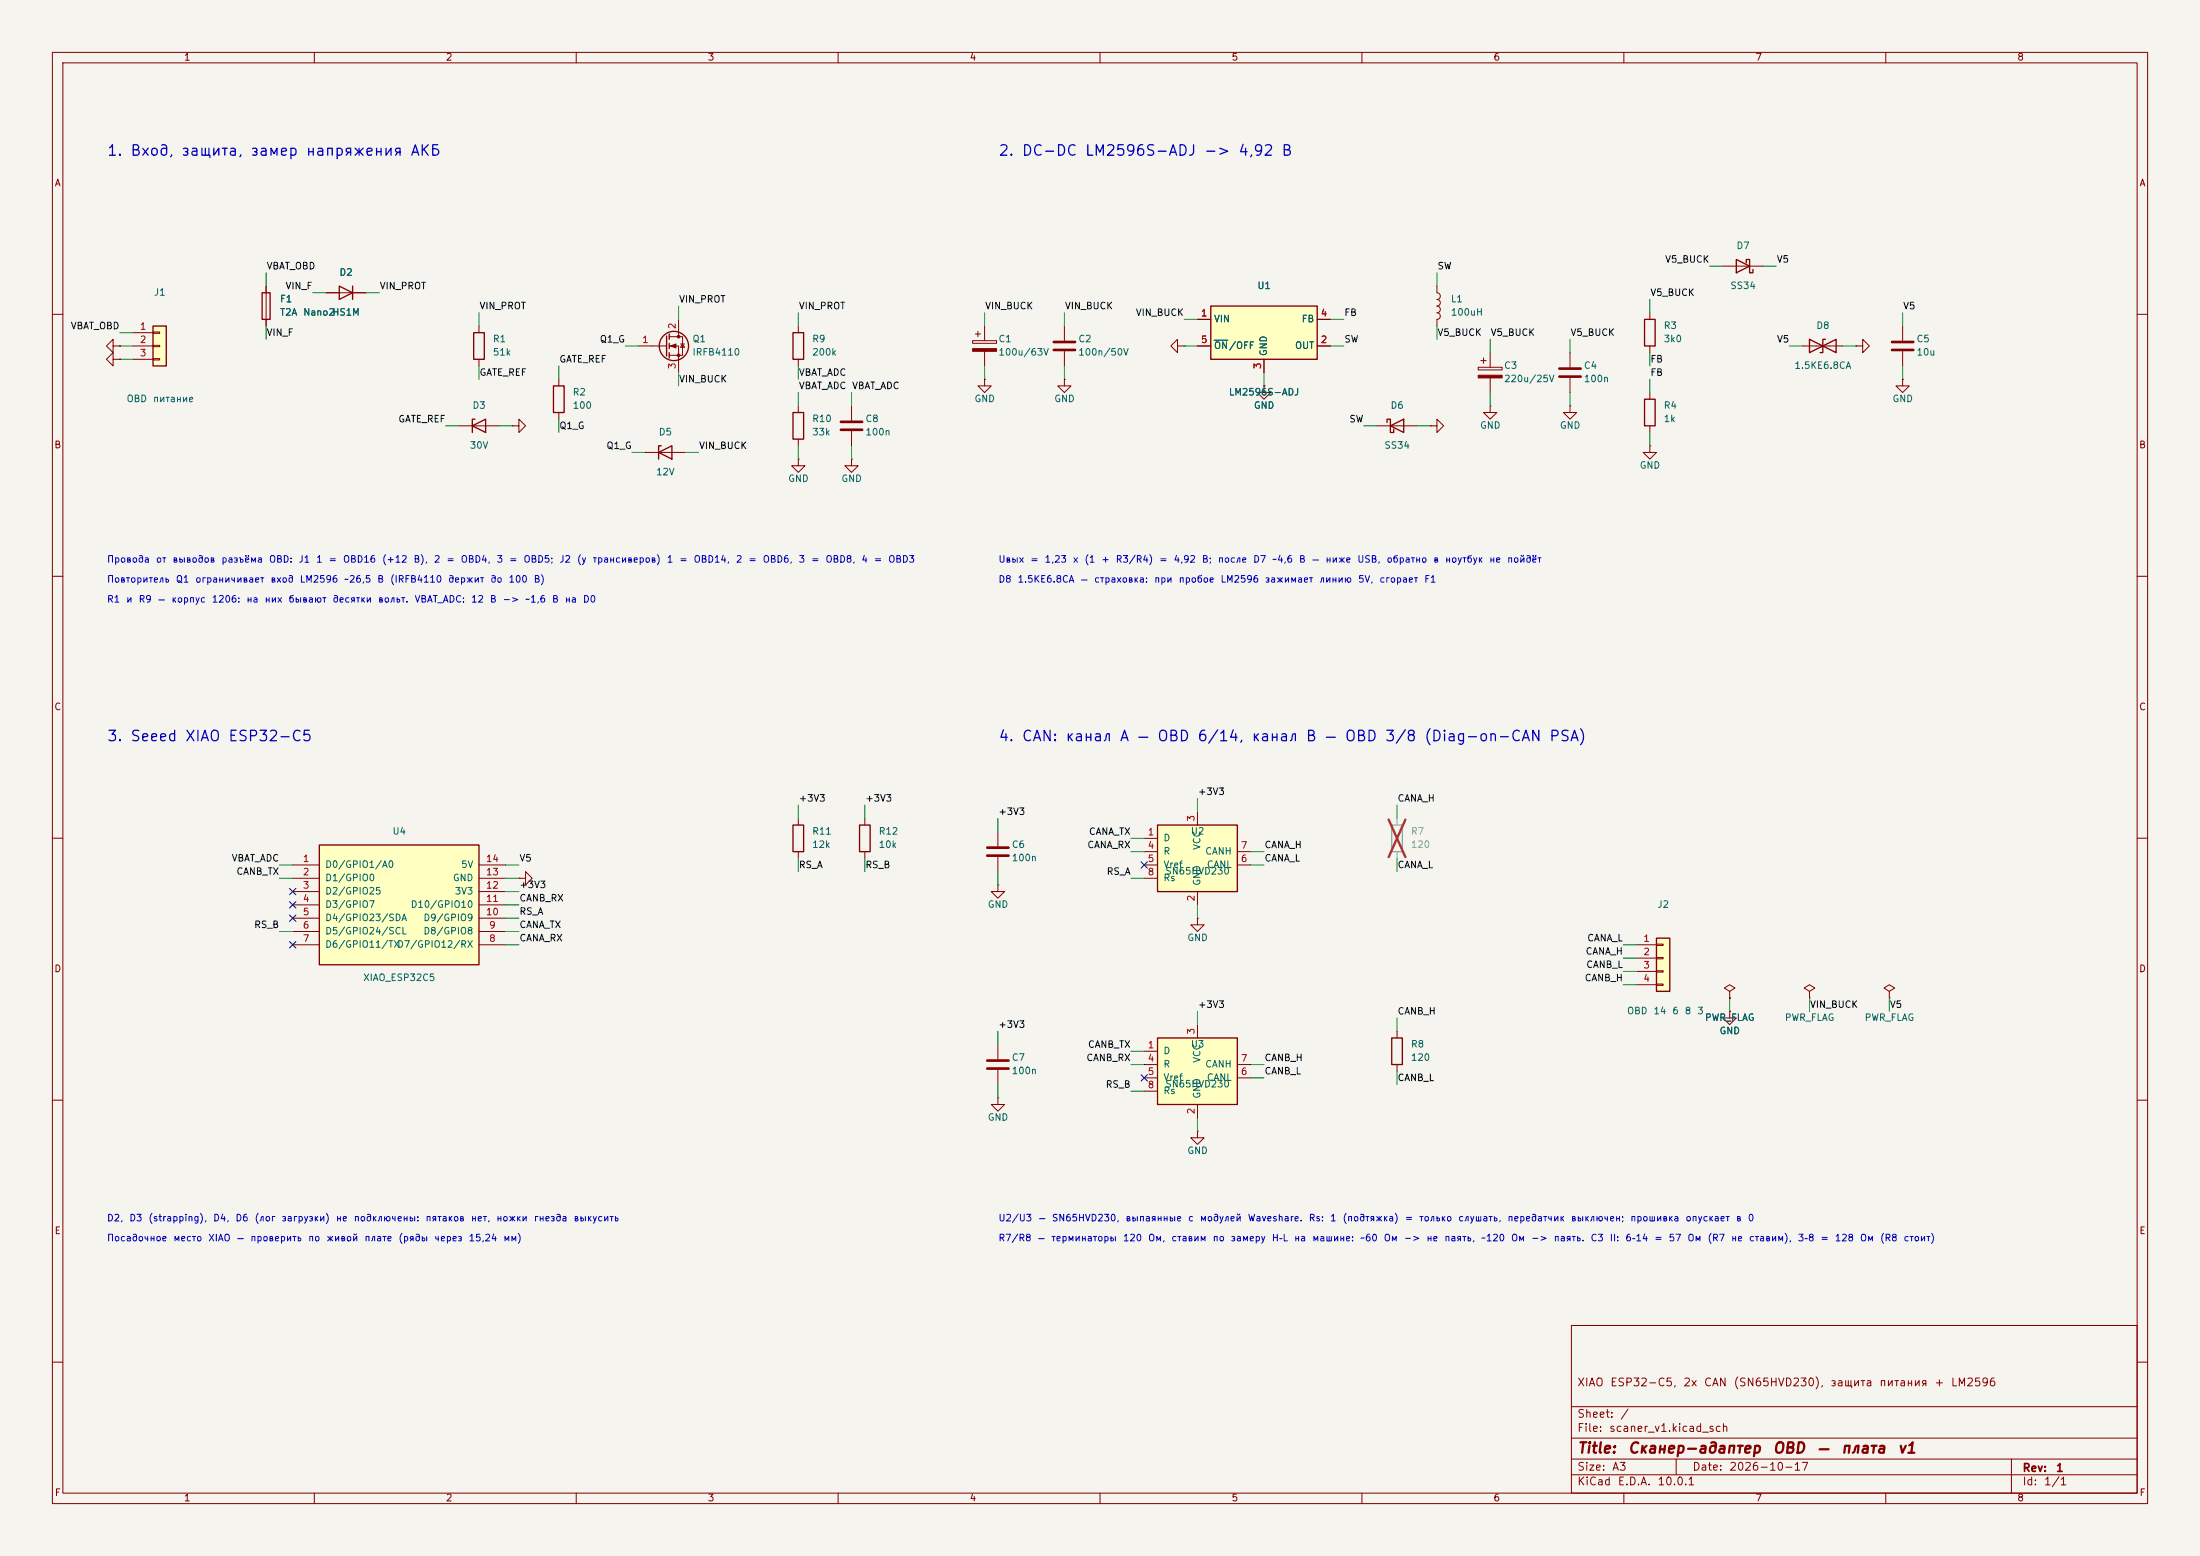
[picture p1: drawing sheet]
<svg xmlns="http://www.w3.org/2000/svg" width="420mm" height="297mm" viewBox="0 0 420 297" stroke-linecap="round" stroke-linejoin="round" font-family="sans-serif">
<path d="M0 0h420v297h-420z" fill="#f5f4ef" stroke="#f5f4ef" stroke-width=".19"/>
<g fill="none" stroke="#840000" stroke-width=".19">
<path d="M10 10h400v277h-400zM12 12h396v273h-396zM60 10v2M110 10v2M160 10v2M210 10v2M260 10v2M310 10v2M360 10v2M10 60h2M203.2 62.2v2.8M203.2 67.1v2.8"/>
<path d="M408 60h2M10 110h2M408 110h2M10 160h2M408 160h2M10 210h2M408 210h2M300 253h108v32h-108zM10 260h2M300 278.5h108M300 274.5h108M300 268.5h108"/>
<path d="M320 278.5v3M384 278.5v6.5M408 260h2M60 285v2M110 285v2M160 285v2M210 285v2M260 285v2M300 281.5h108M310 285v2M360 285v2"/>
</g>
<path d="M201.2 65.3h4M201.2 66.8h4" fill="none" stroke="#840000" stroke-width=".51"/>
<path d="M221 198.1h15.2v12.7h-15.2z" fill="#ffffc2"/>
<path d="M313.9 61h2.1v5h-2.1zM221 198.1h15.2v12.7h-15.2z" fill="none" stroke="#840000" stroke-width=".25"/>
<g fill="none" stroke="#840000" stroke-width=".19">
<path d="M315 59.7v1.3M185.7 65h4.5v.5h-4.5zM186.2 63.8h1M186.7 63.2v1.1M188 72.4v1.3h1.2l-1.2 1.2-1.3-1.2h1.3M188 72.4h.1M188 62.2v2.8M188 67.1v2.8M203.2 72.4v1.3h1.3l-1.3 1.2-1.3-1.2h1.3M203.2 72.4h.1M315 66v1.3M363.2 62.2v2.8"/>
<path d="M363.2 67.1v2.8M190.5 199.4v2.8M228.6 195.6v2.5M330.2 193v1.3h1.3l-1.3 1.3-1.3-1.3h1.3M330.2 193h.1M330.2 189.2l1-.6-1-.6-1 .6 1 .6v1.3M330.2 190.5h.1M190.5 204.2v2.8M218.4 200.7h2.6M218.4 203.2h2.6M218.4 205.7h2.6M218.4 208.3h2.6"/>
<path d="M228.6 210.8v2.6M236.2 203.2h2.6M236.2 205.7h2.6"/>
</g>
<path d="M185.7 66.5h4.5v.6h-4.5z" fill="#840000" stroke="#840000" stroke-width=".19"/>
<path d="M361.2 65.3h4.1M361.2 66.8h4.1M188.5 202.4h4M188.5 204h4" fill="none" stroke="#840000" stroke-width=".51"/>
<path d="M221 157.5h15.2v12.7h-15.2z" fill="#ffffc2"/>
<path d="M221 157.5h15.2v12.7h-15.2z" fill="none" stroke="#840000" stroke-width=".25"/>
<path d="M363.2 72.4v1.3h1.3l-1.3 1.2-1.3-1.2h1.3M363.2 72.4h.1M190.5 158.8v2.7M228.6 154.9v2.6M190.5 163.6v2.8M218.4 160h2.6M218.4 162.6h2.6M218.4 165.1h2.6M218.4 167.6h2.6M228.6 170.2v2.5M236.2 162.6h2.6M236.2 165.1h2.6" fill="none" stroke="#840000" stroke-width=".19"/>
<path d="M188.5 161.8h4M188.5 163.3h4" fill="none" stroke="#840000" stroke-width=".51"/>
<path d="M316.2 179.1h2.6v10.1h-2.6z" fill="#ffffc2"/>
<path d="M90.4 63.5h2.1v5.1h-2.1zM151.4 78.7h2v5.1h-2zM151.4 63.5h2v5.1h-2zM345.4 64.8v2.5l5.1-2.5v2.5zM348.5 64.8h-.5v2.5h-.5M90.2 81.3l2.5-1.3v2.6zM90.7 80h-.5v2.6M125.7 86.4l2.6-1.3v2.5zM126.2 85.1h-.5v2.5M316.2 179.1h2.6v10.1h-2.6z" fill="none" stroke="#840000" stroke-width=".25"/>
<g fill="none" stroke="#840000" stroke-width=".19">
<path d="M91.4 62.2v1.3M91.4 68.6v1.3M152.4 62.2v1.3M152.4 68.6v1.3M152.4 77.5v1.2M224.8 66v-1.2l-1.3 1.2 1.3 1.3v-1.3h1.3M226.1 66h.1M241.3 73.7v1.2h1.3l-1.3 1.3-1.3-1.3h1.3M241.3 73.7h.1M344.2 66h7.6M354.3 66h1.3v-1.2l1.3 1.2-1.3 1.3v-1.3M354.3 66h.1"/>
<path d="M87.6 81.3h7.6M123.2 86.4h7.6M152.4 87.6v1.3h1.3l-1.3 1.3-1.3-1.3h1.3M152.4 87.6h.1M152.4 83.8v1.3M162.6 87.6v1.3h1.2l-1.2 1.3-1.3-1.3h1.3M162.6 87.6h.1M312.4 180.3h3.8M312.4 182.9h3.8M312.4 185.4h3.8M312.4 188h3.8M316.2 180.2h1.3v.3h-1.3z"/>
<path d="M316.2 182.8h1.3v.2h-1.3zM316.2 185.3h1.3v.2h-1.3zM316.2 187.8h1.3v.3h-1.3zM190.5 209.6v1.2h1.3l-1.3 1.3-1.3-1.3h1.3M190.5 209.6h.1M228.6 215.9v1.3h1.3l-1.3 1.2-1.3-1.2h1.3M228.6 215.9h.1"/>
</g>
<path d="M231.1 58.4h20.4v10.2h-20.4z" fill="#ffffc2"/>
<g fill="none" stroke="#840000" stroke-width=".25">
<path d="M231.1 58.4h20.4v10.2h-20.4zM331.5 49.5l2.5 1.3-2.5 1.3zM333.4 50.2v-.7h.6v2.6h.6v-.7M105.7 73.7h2v5h-2zM127.3 64.1v3.8M127.8 63.8v1M127.8 65.5v1M127.8 67.3v1M264.8 80.6v-.6h.6v2.6h.7v-.7M265.4 81.3l2.6-1.3v2.6z"/>
<circle cx="128.7" cy="66" r="2.79"/>
</g>
<g fill="none" stroke="#840000" stroke-width=".19">
<path d="M274.3 54.6v1.3a.64 .64 0 0 1 .7 .6 .64 .64 0 0 1-.7 .7M274.3 57.2a.64 .64 0 0 1 .7 .6 .64 .64 0 0 1-.7 .6 .64 .64 0 0 1 .7 .7 .64 .64 0 0 1-.7 .6 .64 .64 0 0 1 .7 .6 .64 .64 0 0 1-.7 .7v1.2M328.9 50.8h7.6M21.6 68.6v-1.3l-1.3 1.3 1.3 1.3v-1.3h1.3M21.6 66v-1.2l-1.3 1.2 1.3 1.3v-1.3h1.3M22.9 68.6h.1M22.9 66h.1M106.7 72.4v1.3M106.7 78.7v1.3M121.9 66h5.4M127.8 64.3h2.5v3.5h-2.5M127.8 66h1.7v5.1"/>
<path d="M129.5 61v3.3M129.9 65.7h.8M130.3 65.7l.4 .6h-.8zM228.6 61h2.5M228.6 66h2.5M241.3 68.6v2.5M251.5 61h2.5M251.5 66h2.5M282.2 70.1h4.6v.5h-4.6zM282.7 68.8h1M283.2 68.3v1M284.5 67.3v2.8"/>
<path d="M284.5 72.1v2.8M97.8 81.3h1.3v-1.3l1.2 1.3-1.2 1.3v-1.3M97.8 81.3h.1M262.9 81.3h7.6M273 81.3h1.3v-1.3l1.3 1.3-1.3 1.3v-1.3M273 81.3h.1M190.5 168.9v1.3h1.3l-1.3 1.3-1.3-1.3h1.3M190.5 168.9h.1"/>
</g>
<path d="M231.8 64.9h2.6" fill="none" stroke="#006464" stroke-width=".19"/>
<g fill="#840000" stroke="#840000" stroke-width=".19">
<path d="M128 66l1-.3v.7z"/>
<path d="M282.2 71.6h4.6v.5h-4.6z"/>
<circle cx="129.5" cy="64.3" r=".25"/>
<circle cx="129.5" cy="67.8" r=".25"/>
</g>
<path d="M29.2 62.2h2.5v7.7h-2.5z" fill="#ffffc2"/>
<path d="M50 55.9h1.6v5.1h-1.6zM64.8 54.6l2.5 1.3-2.5 1.3zM67.3 54.6v2.6M29.2 62.2h2.5v7.7h-2.5zM313.9 76.2h2.1v5.1h-2.1zM151.4 157.5h2v5.1h-2zM164.1 157.5h2v5.1h-2zM265.7 198.1h2v5.1h-2z" fill="none" stroke="#840000" stroke-width=".25"/>
<g fill="none" stroke="#840000" stroke-width=".19">
<path d="M50.8 54.6v7.6M62.2 55.9h7.6M25.4 63.5h3.8M25.4 66h3.8M25.4 68.6h3.8M29.2 63.4h1.3v.2h-1.3zM29.2 65.9h1.3v.3h-1.3zM29.2 68.5h1.3v.2h-1.3zM162.6 77.5v2.8M284.5 77.5v1.2h1.2l-1.2 1.3-1.3-1.3h1.3M284.5 77.5h.1M299.7 77.5v1.2h1.3l-1.3 1.3-1.3-1.3h1.3"/>
<path d="M299.7 77.5h.1M299.7 67.3v2.8M299.7 72.1v2.8M315 74.9v1.3M162.6 82.3v2.8M315 85.1v1.3h1.2l-1.2 1.2-1.3-1.2h1.3M315 85.1h.1M315 81.3v1.3M152.4 156.2v1.3M165.1 156.2v1.3M99.1 167.6h1.2v-1.2l1.3 1.2-1.3 1.3v-1.3M99.1 167.6h.1"/>
<path d="M152.4 162.6v1.2M165.1 162.6v1.2M228.6 175.3v1.2h1.3l-1.3 1.3-1.3-1.3h1.3M228.6 175.3h.1M266.7 196.9v1.2M345.4 189.2l1.1-.6-1.1-.6-1 .6 1 .6v1.3M345.4 190.5h.1M360.7 189.2l1-.6-1-.6-1 .6 1 .6v1.3M360.7 190.5h.1M266.7 203.2v1.3"/>
</g>
<path d="M297.7 70.4h4.1M297.7 71.9h4.1M160.5 80.5h4.1M160.5 82h4.1" fill="none" stroke="#840000" stroke-width=".51"/>
<path d="M265.7 157.5h2v5.1h-2z" fill="none" stroke="#9c9b98" stroke-width=".25"/>
<path d="M266.7 156.2v1.3M266.7 162.6v1.2" fill="none" stroke="#9c9b98" stroke-width=".19"/>
<path d="M265.1 156.4l3.2 7.2M268.3 156.4l-3.2 7.2" fill="none" stroke="#e12e31" stroke-width=".46"/>
<path d="M61 161.3h30.4v22.9h-30.4z" fill="#ffffc2"/>
<path d="M61 161.3h30.4v22.9h-30.4z" fill="none" stroke="#840000" stroke-width=".25"/>
<g fill="none" stroke="#840000" stroke-width=".19">
<path d="M50.8 54.6v1.3M62.2 55.9h2.6M67.3 55.9h2.5M22.9 68.6h.1M22.9 66h.1M50.8 61v1.2M228.6 61h2.5M228.6 66h2.5M241.3 73.7h.1M241.3 68.6v2.5M251.5 61h2.5M251.5 66h2.5"/>
<path d="M55.9 165.1h5.1M55.9 167.6h5.1M55.9 170.2h5.1M55.9 172.7h5.1M55.9 175.3h5.1M55.9 177.8h5.1M91.4 165.1h5.1M91.4 167.6h5.1M91.4 170.2h5.1M91.4 172.7h5.1M91.4 175.3h5.1M91.4 177.8h5.1"/>
<path d="M55.9 180.3h5.1M91.4 180.3h5.1M330.2 190.5h.1M330.2 193h.1"/>
</g>
<g fill="none" stroke="#009600" stroke-width=".19">
<path d="M50.8 52.1v2.5M59.7 55.9h2.5M69.8 55.9h2.6M91.4 59.7v2.5M129.5 58.4v2.6M152.4 59.7v2.5M188 59.7v2.5M203.2 59.7v2.5M274.3 52.1v2.5M315 57.2v2.5M326.4 50.8h2.5M336.5 50.8h2.6"/>
<path d="M363.2 59.7v2.5M22.9 66h2.5M22.9 63.5h2.5M22.9 68.6h2.5M50.8 62.2v2.6M91.4 69.9v2.5M106.7 69.9v2.5M119.4 66h2.5M129.5 71.1v2.6M152.4 69.9v2.5M152.4 74.9v2.6M162.6 74.9v2.6"/>
<path d="M188 69.9v2.5M203.2 69.9v2.5M226.1 61h2.5M226.1 66h2.5M241.3 71.1v2.6M254 61h2.5M254 66h2.5M274.3 62.2v2.6M284.5 64.8v2.5M284.5 74.9v2.6M299.7 64.8v2.5M299.7 74.9v2.6"/>
<path d="M315 67.3v2.6M315 72.4v2.5M341.6 66h2.6M351.8 66h2.5M363.2 69.9v2.5M85.1 81.3h2.5M95.2 81.3h2.6M106.7 80v2.6M120.6 86.4h2.6M130.8 86.4h2.5M152.4 85.1v2.5M162.6 85.1v2.5"/>
<path d="M260.3 81.3h2.6M270.5 81.3h2.5M315 82.6v2.5M152.4 153.7v2.5M165.1 153.7v2.5M190.5 156.2v2.6M228.6 152.4v2.5M266.7 153.7v2.5M53.3 167.6h2.6M53.3 165.1h2.6M53.3 177.8h2.6M96.5 167.6h2.6"/>
<path d="M96.5 165.1h2.6M96.5 177.8h2.6M96.5 170.2h2.6M96.5 172.7h2.6M96.5 175.3h2.6M152.4 163.8v2.6M165.1 163.8v2.6M190.5 166.4v2.5M215.9 160h2.5M215.9 167.6h2.5M215.9 162.6h2.5M228.6 172.7v2.6"/>
<path d="M238.8 162.6h2.5M238.8 165.1h2.5M266.7 163.8v2.6M96.5 180.3h2.6M190.5 196.9v2.5M228.6 193v2.6M266.7 194.3v2.6M309.9 188h2.5M309.9 180.3h2.5M309.9 182.9h2.5M309.9 185.4h2.5M330.2 190.5v2.5"/>
<path d="M345.4 190.5v2.5M360.7 190.5v2.5M190.5 207v2.6M215.9 203.2h2.5M215.9 208.3h2.5M215.9 200.7h2.5M228.6 213.4v2.5M238.8 205.7h2.5M238.8 203.2h2.5M266.7 204.5v2.5"/>
</g>
<path d="M55.3 179.7l1.2 1.2M55.3 169.6l1.2 1.2M55.3 172.1l1.2 1.2M55.3 174.7l1.2 1.2M56.5 179.7l-1.2 1.2M56.5 169.6l-1.2 1.2M56.5 172.1l-1.2 1.2M56.5 174.7l-1.2 1.2M217.8 164.5l1.2 1.2M219 164.5l-1.2 1.2M217.8 205.1l1.2 1.2M219 205.1l-1.2 1.2" fill="none" stroke="#000084" stroke-width=".19"/>
<path d="M231.8 64.9h2.6" fill="none" stroke="#006464" stroke-width=".19"/>
<g font-size="2" fill="#0000c2">
<text x="20.3" y="30.2">1. Вход, защита, замер напряжения АКБ</text>
<text x="190.5" y="30.2">2. DC-DC LM2596S-ADJ -&gt; 4,92 В</text>
<text x="20.3" y="142">3. Seeed XIAO ESP32-C5</text>
<text x="190.5" y="142">4. CAN: канал A — OBD 6/14, канал B — OBD 3/8 (Diag-on-CAN PSA)</text>
</g>
<g font-size="2" fill="#840000">
<text x="301" y="277.9">Title:</text>
<text x="310.6" y="277.9">Сканер-адаптер</text>
<text x="338.3" y="277.9">OBD</text>
<text x="346.7" y="277.9">—</text>
<text x="351.3" y="277.9">плата</text>
<text x="362.1" y="277.9">v1</text>
</g>
<g font-size="1.5" fill="#840000">
<text x="301" y="265">XIAO</text>
<text x="307.3" y="265">ESP32-C5,</text>
<text x="321.2" y="265">2x</text>
<text x="325.2" y="265">CAN</text>
<text x="330.8" y="265">(SN65HVD230),</text>
<text x="349.3" y="265">защита</text>
<text x="358.6" y="265">питания</text>
<text x="369.2" y="265">+</text>
<text x="372.3" y="265">LM2596</text>
<text x="301" y="273.7">File:</text>
<text x="301" y="271">Sheet:</text>
<text x="307.1" y="273.7">scaner_v1.kicad_sch</text>
<text x="309.2" y="271">/</text>
<text x="301" y="281.1">Size:</text>
<text x="307.6" y="281.1">A3</text>
<text x="323" y="281.1">Date:</text>
<text x="330" y="281.1">2026-10-17</text>
<text x="386" y="281.3">Rev:</text>
<text x="392.4" y="281.3">1</text>
<text x="301" y="283.9">KiCad</text>
<text x="308.7" y="283.9">E.D.A.</text>
<text x="316.3" y="283.9">10.0.1</text>
<text x="386" y="283.9">Id:</text>
<text x="390.1" y="283.9">1/1</text>
</g>
<g font-size="1.3" fill="#840000">
<text x="35" y="11.9">1</text>
<text x="85" y="11.9">2</text>
<text x="135" y="11.9">3</text>
<text x="185" y="11.9">4</text>
<text x="235" y="11.9">5</text>
<text x="285" y="11.9">6</text>
<text x="335" y="11.9">7</text>
<text x="385" y="11.9">8</text>
<text x="10.3" y="35.9">A</text>
<text x="408.3" y="35.9">A</text>
<text x="10.3" y="85.9">B</text>
<text x="408.2" y="85.9">B</text>
<text x="10.3" y="135.9">C</text>
<text x="408.2" y="135.9">C</text>
<text x="10.3" y="185.9">D</text>
<text x="408.2" y="185.9">D</text>
<text x="10.3" y="235.9">E</text>
<text x="408.3" y="235.9">E</text>
<text x="10.3" y="285.9">F</text>
<text x="35" y="286.9">1</text>
<text x="85" y="286.9">2</text>
<text x="135" y="286.9">3</text>
<text x="185" y="286.9">4</text>
<text x="235" y="286.9">5</text>
<text x="285" y="286.9">6</text>
<text x="335" y="286.9">7</text>
<text x="385" y="286.9">8</text>
<text x="408.3" y="285.9">F</text>
</g>
<g font-size="1.3" fill="#006464">
<text x="331.4" y="47.9">D7</text>
<text x="64.7" y="52.9">D2</text>
<text x="29.3" y="56.7">J1</text>
<text x="53.3" y="58">F1</text>
<text x="239.9" y="55.5">U1</text>
<text x="276.9" y="58">L1</text>
<text x="330.2" y="55.5">SS34</text>
<text x="53.3" y="60.6">T2A</text>
<text x="57.8" y="60.6">Nano2</text>
<text x="63.3" y="60.6">HS1M</text>
<text x="94" y="65.6">R1</text>
<text x="132.1" y="65.6">Q1</text>
<text x="154.9" y="65.6">R9</text>
<text x="190.5" y="65.6">C1</text>
<text x="205.7" y="65.6">C2</text>
<text x="231.6" y="61.8">VIN</text>
<text x="248.4" y="61.8">FB</text>
<text x="276.9" y="60.6">100uH</text>
<text x="317.5" y="63.1">R3</text>
<text x="317.5" y="65.6">3k0</text>
<text x="346.6" y="63.1">D8</text>
<text x="365.8" y="65.6">C5</text>
<text x="94" y="68.2">51k</text>
<text x="132.1" y="68.2">IRFB4110</text>
<text x="154.9" y="68.2">200k</text>
<text x="190.5" y="68.2">100u/63V</text>
<text x="205.7" y="68.2">100n/50V</text>
<text x="231.6" y="66.9">ON/OFF</text>
<text x="242.2" y="68.1" transform="rotate(-90 242.2 68.1)">GND</text>
<text x="247.1" y="66.9">OUT</text>
<text x="287" y="70.7">C3</text>
<text x="302.3" y="70.7">C4</text>
<text x="342.5" y="70.7">1.5KE6.8CA</text>
<text x="365.8" y="68.2">10u</text>
<text x="24.1" y="77.1">OBD</text>
<text x="29.1" y="77.1">питание</text>
<text x="109.2" y="75.8">R2</text>
<text x="185.9" y="77.1">GND</text>
<text x="201.2" y="77.1">GND</text>
<text x="234.5" y="75.8">LM2596S-ADJ</text>
<text x="287" y="73.3">220u/25V</text>
<text x="302.3" y="73.3">100n</text>
<text x="361.2" y="77.1">GND</text>
<text x="90.1" y="78.3">D3</text>
<text x="109.2" y="78.3">100</text>
<text x="125.7" y="83.4">D5</text>
<text x="154.9" y="83.4">33k</text>
<text x="154.9" y="80.9">R10</text>
<text x="165.1" y="80.9">C8</text>
<text x="165.1" y="83.4">100n</text>
<text x="239.3" y="78.3">GND</text>
<text x="265.4" y="78.3">D6</text>
<text x="282.4" y="82.1">GND</text>
<text x="297.7" y="82.1">GND</text>
<text x="317.5" y="78.3">R4</text>
<text x="317.5" y="80.9">1k</text>
<text x="89.6" y="86">30V</text>
<text x="264.2" y="86">SS34</text>
<text x="312.9" y="89.8">GND</text>
<text x="125.1" y="91">12V</text>
<text x="150.4" y="92.3">GND</text>
<text x="160.5" y="92.3">GND</text>
<text x="74.8" y="159.6">U4</text>
<text x="154.9" y="159.6">R11</text>
<text x="167.6" y="159.6">R12</text>
<text x="222" y="160.9">D</text>
<text x="227.2" y="159.6">U2</text>
<text x="62" y="166">D0/GPIO1/A0</text>
<text x="87.9" y="166">5V</text>
<text x="154.9" y="162.2">12k</text>
<text x="167.6" y="162.2">10k</text>
<text x="193" y="162.2">C6</text>
<text x="193" y="164.7">100n</text>
<text x="222" y="163.4">R</text>
<text x="222" y="166">Vref</text>
<text x="222.4" y="167.2">SN65HVD230</text>
<text x="229.5" y="162.3" transform="rotate(-90 229.5 162.3)">VCC</text>
<text x="230" y="163.4">CANH</text>
<text x="230.3" y="166">CANL</text>
<text x="62" y="168.5">D1/GPIO0</text>
<text x="62" y="171">D2/GPIO25</text>
<text x="62" y="173.6">D3/GPIO7</text>
<text x="78.3" y="173.6">D10/GPIO10</text>
<text x="86.4" y="168.5">GND</text>
<text x="86.7" y="171">3V3</text>
<text x="188.5" y="173.6">GND</text>
<text x="222" y="168.5">Rs</text>
<text x="229.5" y="169.2" transform="rotate(-90 229.5 169.2)">GND</text>
<text x="316.3" y="173.6">J2</text>
<text x="62" y="176.1">D4/GPIO23/SDA</text>
<text x="62" y="178.7">D5/GPIO24/SCL</text>
<text x="80.7" y="178.7">D8/GPIO8</text>
<text x="80.7" y="176.1">D9/GPIO9</text>
<text x="226.6" y="179.9">GND</text>
<text x="62" y="181.2">D6/GPIO11/TX</text>
<text x="75.7" y="181.2">D7/GPIO12/RX</text>
<text x="69.2" y="187.6">XIAO_ESP32C5</text>
<text x="310.5" y="193.9">OBD</text>
<text x="315.5" y="193.9">14</text>
<text x="319.1" y="193.9">6</text>
<text x="321.5" y="193.9">8</text>
<text x="323.9" y="193.9">3</text>
<text x="325.4" y="195.2">PWR_FLAG</text>
<text x="328.2" y="197.7">GND</text>
<text x="340.6" y="195.2">PWR_FLAG</text>
<text x="355.9" y="195.2">PWR_FLAG</text>
<text x="193" y="202.8">C7</text>
<text x="222" y="201.5">D</text>
<text x="227.2" y="200.3">U3</text>
<text x="229.5" y="203" transform="rotate(-90 229.5 203)">VCC</text>
<text x="269.2" y="200.3">R8</text>
<text x="269.2" y="202.8">120</text>
<text x="193" y="205.3">100n</text>
<text x="222" y="204.1">R</text>
<text x="222" y="206.6">Vref</text>
<text x="222" y="209.1">Rs</text>
<text x="222.4" y="207.9">SN65HVD230</text>
<text x="229.5" y="209.8" transform="rotate(-90 229.5 209.8)">GND</text>
<text x="230" y="204.1">CANH</text>
<text x="230.3" y="206.6">CANL</text>
<text x="188.5" y="214.2">GND</text>
<text x="226.6" y="220.6">GND</text>
</g>
<g font-size="1.3" fill="#0f0f0f">
<text x="50.8" y="51.7">VBAT_OBD</text>
<text x="274.3" y="51.7">SW</text>
<text x="317.8" y="50.5">V5_BUCK</text>
<text x="339.1" y="50.5">V5</text>
<text x="54.4" y="55.5">VIN_F</text>
<text x="72.4" y="55.5">VIN_PROT</text>
<text x="91.4" y="59.3">VIN_PROT</text>
<text x="129.5" y="58.1">VIN_PROT</text>
<text x="152.4" y="59.3">VIN_PROT</text>
<text x="188" y="59.3">VIN_BUCK</text>
<text x="203.2" y="59.3">VIN_BUCK</text>
<text x="315" y="56.8">V5_BUCK</text>
<text x="363.2" y="59.3">V5</text>
<text x="13.4" y="63.2">VBAT_OBD</text>
<text x="50.8" y="64.4">VIN_F</text>
<text x="114.4" y="65.7">Q1_G</text>
<text x="216.7" y="60.6">VIN_BUCK</text>
<text x="256.5" y="60.6">FB</text>
<text x="256.5" y="65.7">SW</text>
<text x="274.3" y="64.4">V5_BUCK</text>
<text x="284.5" y="64.4">V5_BUCK</text>
<text x="299.7" y="64.4">V5_BUCK</text>
<text x="339.1" y="65.7">V5</text>
<text x="106.7" y="69.5">GATE_REF</text>
<text x="315" y="69.5">FB</text>
<text x="91.4" y="72">GATE_REF</text>
<text x="129.5" y="73.3">VIN_BUCK</text>
<text x="152.4" y="72">VBAT_ADC</text>
<text x="152.4" y="74.6">VBAT_ADC</text>
<text x="162.6" y="74.6">VBAT_ADC</text>
<text x="315" y="72">FB</text>
<text x="75.9" y="80.9">GATE_REF</text>
<text x="106.7" y="82.2">Q1_G</text>
<text x="257.5" y="80.9">SW</text>
<text x="115.7" y="86">Q1_G</text>
<text x="133.3" y="86">VIN_BUCK</text>
<text x="152.4" y="153.3">+3V3</text>
<text x="165.1" y="153.3">+3V3</text>
<text x="190.5" y="155.9">+3V3</text>
<text x="228.6" y="152.1">+3V3</text>
<text x="266.7" y="153.3">CANA_H</text>
<text x="207.8" y="159.7">CANA_TX</text>
<text x="44.1" y="164.8">VBAT_ADC</text>
<text x="45" y="167.3">CANB_TX</text>
<text x="99.1" y="164.8">V5</text>
<text x="152.4" y="166">RS_A</text>
<text x="165.1" y="166">RS_B</text>
<text x="207.5" y="162.2">CANA_RX</text>
<text x="211.2" y="167.3">RS_A</text>
<text x="241.3" y="164.8">CANA_L</text>
<text x="241.3" y="162.2">CANA_H</text>
<text x="266.7" y="166">CANA_L</text>
<text x="99.1" y="169.8">+3V3</text>
<text x="99.1" y="172.4">CANB_RX</text>
<text x="48.4" y="177.5">RS_B</text>
<text x="99.1" y="174.9">RS_A</text>
<text x="99.1" y="177.5">CANA_TX</text>
<text x="99.1" y="180">CANA_RX</text>
<text x="302.9" y="180">CANA_L</text>
<text x="302.6" y="182.5">CANA_H</text>
<text x="302.7" y="185.1">CANB_L</text>
<text x="302.4" y="187.6">CANB_H</text>
<text x="190.5" y="196.5">+3V3</text>
<text x="228.6" y="192.7">+3V3</text>
<text x="266.7" y="194">CANB_H</text>
<text x="345.4" y="192.7">VIN_BUCK</text>
<text x="360.7" y="192.7">V5</text>
<text x="207.3" y="202.9">CANB_RX</text>
<text x="207.6" y="200.3">CANB_TX</text>
<text x="241.3" y="202.9">CANB_H</text>
<text x="211" y="207.9">RS_B</text>
<text x="241.3" y="205.4">CANB_L</text>
<text x="266.7" y="206.7">CANB_L</text>
</g>
<g font-size="1.3" fill="#a90000">
<text x="26.6" y="63.2">1</text>
<text x="26.6" y="65.8">2</text>
<text x="122.5" y="65.8">1</text>
<text x="129.3" y="62.9" transform="rotate(-90 129.3 62.9)">2</text>
<text x="229.2" y="60.7">1</text>
<text x="229.2" y="65.8">5</text>
<text x="252" y="65.8">2</text>
<text x="252" y="60.7">4</text>
<text x="26.6" y="68.3">3</text>
<text x="129.3" y="70.6" transform="rotate(-90 129.3 70.6)">3</text>
<text x="241" y="70.6" transform="rotate(-90 241 70.6)">3</text>
<text x="219" y="159.8">1</text>
<text x="228.3" y="156.9" transform="rotate(-90 228.3 156.9)">3</text>
<text x="57.7" y="164.8">1</text>
<text x="57.7" y="167.4">2</text>
<text x="92.7" y="167.4">13</text>
<text x="92.7" y="164.8">14</text>
<text x="219" y="162.3">4</text>
<text x="219" y="164.8">5</text>
<text x="219" y="167.4">8</text>
<text x="236.8" y="164.8">6</text>
<text x="236.8" y="162.3">7</text>
<text x="57.7" y="169.9">3</text>
<text x="57.7" y="172.5">4</text>
<text x="92.7" y="172.5">11</text>
<text x="92.7" y="169.9">12</text>
<text x="228.3" y="172.2" transform="rotate(-90 228.3 172.2)">2</text>
<text x="57.7" y="175">5</text>
<text x="57.7" y="177.5">6</text>
<text x="92.7" y="175">10</text>
<text x="93.3" y="177.5">9</text>
<text x="57.7" y="180.1">7</text>
<text x="93.3" y="180.1">8</text>
<text x="313.6" y="180.1">1</text>
<text x="313.6" y="182.6">2</text>
<text x="313.6" y="185.2">3</text>
<text x="313.6" y="187.7">4</text>
<text x="228.3" y="197.6" transform="rotate(-90 228.3 197.6)">3</text>
<text x="219" y="200.4">1</text>
<text x="219" y="202.9">4</text>
<text x="236.8" y="202.9">7</text>
<text x="219" y="205.5">5</text>
<text x="219" y="208">8</text>
<text x="236.8" y="205.5">6</text>
<text x="228.3" y="212.8" transform="rotate(-90 228.3 212.8)">2</text>
</g>
<g font-size="1.3" fill="#0000c2">
<text x="20.3" y="107.7">Провода</text>
<text x="29.7" y="107.7">от</text>
<text x="32.8" y="107.7">выводов</text>
<text x="42.2" y="107.7">разъёма</text>
<text x="51.2" y="107.7">OBD:</text>
<text x="56.9" y="107.7">J1</text>
<text x="60.2" y="107.7">1</text>
<text x="62.6" y="107.7">=</text>
<text x="65.4" y="107.7">OBD16</text>
<text x="72.8" y="107.7">(+12</text>
<text x="78.8" y="107.7">В),</text>
<text x="82.7" y="107.7">2</text>
<text x="85.1" y="107.7">=</text>
<text x="87.9" y="107.7">OBD4,</text>
<text x="94.7" y="107.7">3</text>
<text x="97.1" y="107.7">=</text>
<text x="99.8" y="107.7">OBD5;</text>
<text x="106.7" y="107.7">J2</text>
<text x="110" y="107.7">(у</text>
<text x="113" y="107.7">трансиверов)</text>
<text x="127.2" y="107.7">1</text>
<text x="129.6" y="107.7">=</text>
<text x="132.3" y="107.7">OBD14,</text>
<text x="140.4" y="107.7">2</text>
<text x="142.8" y="107.7">=</text>
<text x="145.5" y="107.7">OBD6,</text>
<text x="152.4" y="107.7">3</text>
<text x="154.7" y="107.7">=</text>
<text x="157.5" y="107.7">OBD8,</text>
<text x="164.3" y="107.7">4</text>
<text x="166.7" y="107.7">=</text>
<text x="169.5" y="107.7">OBD3</text>
<text x="190.5" y="107.7">Uвых</text>
<text x="196.6" y="107.7">=</text>
<text x="199.3" y="107.7">1,23</text>
<text x="204.7" y="107.7">x</text>
<text x="206.9" y="107.7">(1</text>
<text x="210.1" y="107.7">+</text>
<text x="212.9" y="107.7">R3/R4)</text>
<text x="221.2" y="107.7">=</text>
<text x="223.9" y="107.7">4,92</text>
<text x="229.3" y="107.7">В;</text>
<text x="232.4" y="107.7">после</text>
<text x="239.1" y="107.7">D7</text>
<text x="242.8" y="107.7">~4,6</text>
<text x="247.9" y="107.7">В</text>
<text x="250.3" y="107.7">—</text>
<text x="252.9" y="107.7">ниже</text>
<text x="259" y="107.7">USB,</text>
<text x="264.6" y="107.7">обратно</text>
<text x="273.5" y="107.7">в</text>
<text x="275.8" y="107.7">ноутбук</text>
<text x="284.2" y="107.7">не</text>
<text x="287.6" y="107.7">пойдёт</text>
<text x="20.3" y="111.5">Повторитель</text>
<text x="33.5" y="111.5">Q1</text>
<text x="37.2" y="111.5">ограничивает</text>
<text x="51.5" y="111.5">вход</text>
<text x="57.1" y="111.5">LM2596</text>
<text x="65.6" y="111.5">~26,5</text>
<text x="71.9" y="111.5">В</text>
<text x="74.4" y="111.5">(IRFB4110</text>
<text x="85.4" y="111.5">держит</text>
<text x="93.5" y="111.5">до</text>
<text x="97" y="111.5">100</text>
<text x="101.8" y="111.5">В)</text>
<text x="190.5" y="111.5">D8</text>
<text x="194.2" y="111.5">1.5KE6.8CA</text>
<text x="206.1" y="111.5">—</text>
<text x="208.8" y="111.5">страховка:</text>
<text x="220.2" y="111.5">при</text>
<text x="224.9" y="111.5">пробое</text>
<text x="232.9" y="111.5">LM2596</text>
<text x="241.4" y="111.5">зажимает</text>
<text x="251.8" y="111.5">линию</text>
<text x="259.2" y="111.5">5V,</text>
<text x="263.2" y="111.5">сгорает</text>
<text x="271.8" y="111.5">F1</text>
<text x="20.3" y="115.3">R1</text>
<text x="24" y="115.3">и</text>
<text x="26.4" y="115.3">R9</text>
<text x="30" y="115.3">—</text>
<text x="32.6" y="115.3">корпус</text>
<text x="40.3" y="115.3">1206:</text>
<text x="46.9" y="115.3">на</text>
<text x="50.4" y="115.3">них</text>
<text x="55" y="115.3">бывают</text>
<text x="63.4" y="115.3">десятки</text>
<text x="72.1" y="115.3">вольт.</text>
<text x="79" y="115.3">VBAT_ADC:</text>
<text x="89.8" y="115.3">12</text>
<text x="93.4" y="115.3">В</text>
<text x="95.9" y="115.3">-&gt;</text>
<text x="100.2" y="115.3">~1,6</text>
<text x="105.3" y="115.3">В</text>
<text x="107.7" y="115.3">на</text>
<text x="111.2" y="115.3">D0</text>
<text x="20.3" y="233.4">D2,</text>
<text x="24.6" y="233.4">D3</text>
<text x="28.2" y="233.4">(strapping),</text>
<text x="40.6" y="233.4">D4,</text>
<text x="44.8" y="233.4">D6</text>
<text x="48.5" y="233.4">(лог</text>
<text x="53.7" y="233.4">загрузки)</text>
<text x="64" y="233.4">не</text>
<text x="67.4" y="233.4">подключены:</text>
<text x="81.1" y="233.4">пятаков</text>
<text x="89.8" y="233.4">нет,</text>
<text x="94.6" y="233.4">ножки</text>
<text x="101.8" y="233.4">гнезда</text>
<text x="109.4" y="233.4">выкусить</text>
<text x="190.5" y="233.4">U2/U3</text>
<text x="198.1" y="233.4">—</text>
<text x="200.7" y="233.4">SN65HVD230,</text>
<text x="214.8" y="233.4">выпаянные</text>
<text x="226.7" y="233.4">с</text>
<text x="229" y="233.4">модулей</text>
<text x="238.1" y="233.4">Waveshare.</text>
<text x="249.7" y="233.4">Rs:</text>
<text x="253.8" y="233.4">1</text>
<text x="256.2" y="233.4">(подтяжка)</text>
<text x="268.1" y="233.4">=</text>
<text x="270.8" y="233.4">только</text>
<text x="278.3" y="233.4">слушать,</text>
<text x="287.7" y="233.4">передатчик</text>
<text x="299.8" y="233.4">выключен;</text>
<text x="311.1" y="233.4">прошивка</text>
<text x="321.7" y="233.4">опускает</text>
<text x="331.3" y="233.4">в</text>
<text x="333.6" y="233.4">0</text>
<text x="20.3" y="237.2">Посадочное</text>
<text x="33" y="237.2">место</text>
<text x="39.7" y="237.2">XIAO</text>
<text x="45.1" y="237.2">—</text>
<text x="47.7" y="237.2">проверить</text>
<text x="58.7" y="237.2">по</text>
<text x="62.2" y="237.2">живой</text>
<text x="69.5" y="237.2">плате</text>
<text x="76" y="237.2">(ряды</text>
<text x="82.8" y="237.2">через</text>
<text x="89.4" y="237.2">15,24</text>
<text x="96" y="237.2">мм)</text>
<text x="190.5" y="237.2">R7/R8</text>
<text x="198" y="237.2">—</text>
<text x="200.6" y="237.2">терминаторы</text>
<text x="214.3" y="237.2">120</text>
<text x="219.1" y="237.2">Ом,</text>
<text x="223.5" y="237.2">ставим</text>
<text x="231.4" y="237.2">по</text>
<text x="234.9" y="237.2">замеру</text>
<text x="242.7" y="237.2">H–L</text>
<text x="246.9" y="237.2">на</text>
<text x="250.4" y="237.2">машине:</text>
<text x="259.6" y="237.2">~60</text>
<text x="264.1" y="237.2">Ом</text>
<text x="267.9" y="237.2">-&gt;</text>
<text x="272.2" y="237.2">не</text>
<text x="275.6" y="237.2">паять,</text>
<text x="282.7" y="237.2">~120</text>
<text x="288.4" y="237.2">Ом</text>
<text x="292.2" y="237.2">-&gt;</text>
<text x="296.5" y="237.2">паять.</text>
<text x="303.5" y="237.2">C3</text>
<text x="307.2" y="237.2">II:</text>
<text x="310.2" y="237.2">6–14</text>
<text x="315.7" y="237.2">=</text>
<text x="318.4" y="237.2">57</text>
<text x="322" y="237.2">Ом</text>
<text x="325.9" y="237.2">(R7</text>
<text x="330.4" y="237.2">не</text>
<text x="333.8" y="237.2">ставим),</text>
<text x="343.1" y="237.2">3–8</text>
<text x="347.4" y="237.2">=</text>
<text x="350.2" y="237.2">128</text>
<text x="355" y="237.2">Ом</text>
<text x="358.8" y="237.2">(R8</text>
<text x="363.3" y="237.2">стоит)</text>
</g>
<g font-size="1.3" fill="#939391">
<text x="269.2" y="159.6">R7</text>
<text x="269.2" y="162.2">120</text>
</g>
</svg>
